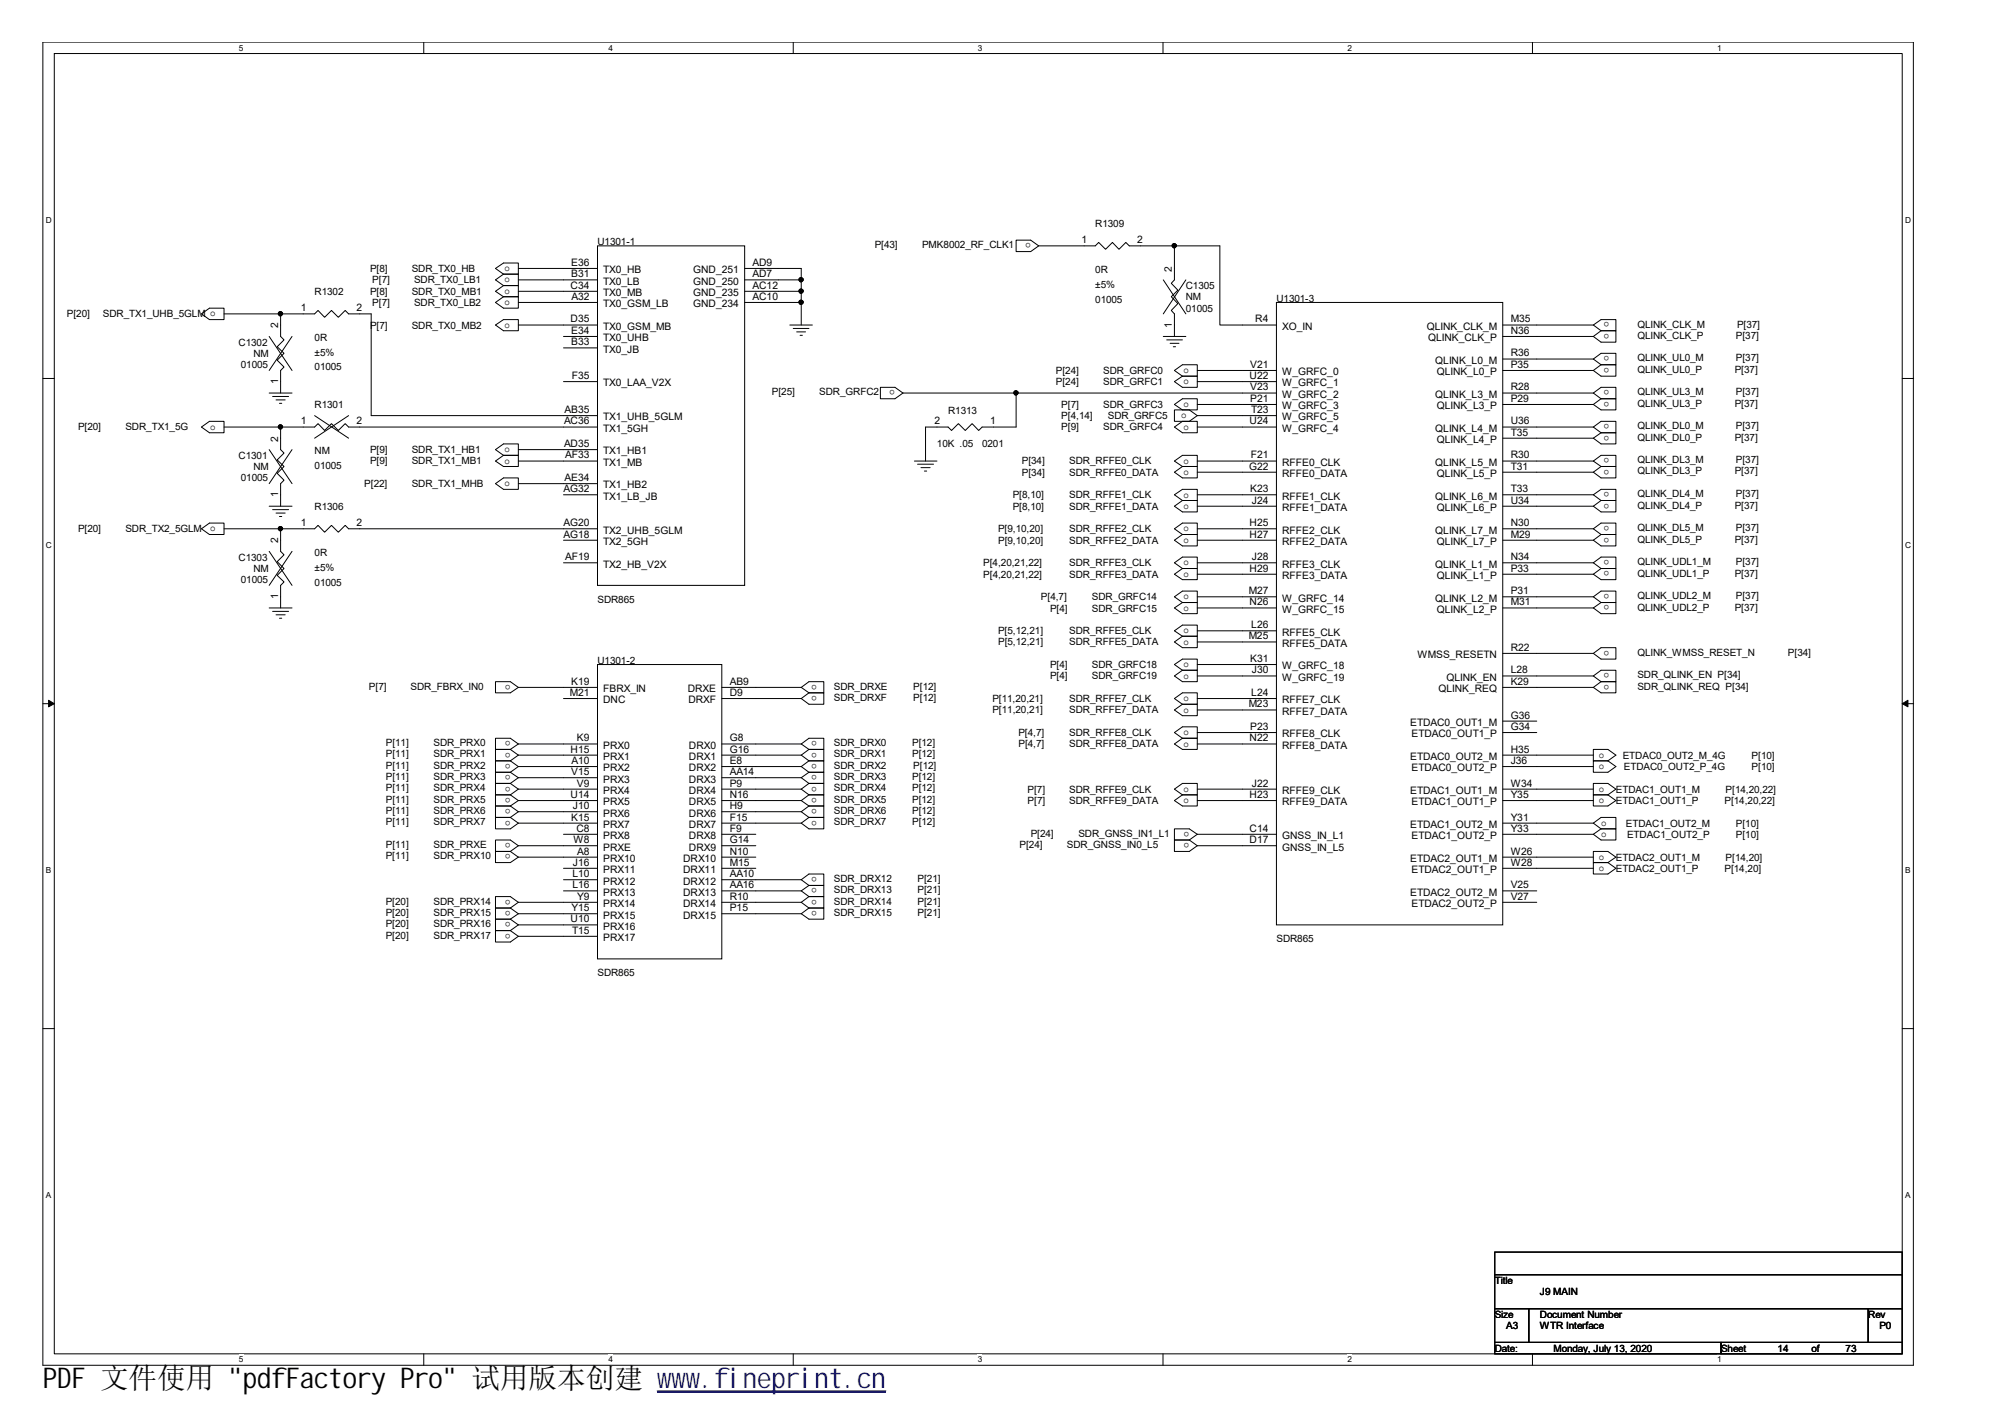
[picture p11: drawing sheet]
<svg xmlns="http://www.w3.org/2000/svg" width="297mm" height="210mm" viewBox="0 0 297 210" stroke-linecap="round" stroke-linejoin="round" font-family="sans-serif">
<path d="M6.3 6.2h277.2v196h-277.1zM8 7.9h273.8v192.6h-273.8z" fill="none" stroke="#000" stroke-width=".15"/>
<g fill="#fff">
<path d="M35.4 6.4h.6v1.4h-.6z"/>
<path d="M35.4 200.7h.6v1.4h-.6z"/>
</g>
<path d="M62.8 6.2v1.7M62.8 200.5v1.7" fill="none" stroke="#000" stroke-width=".15"/>
<g fill="#fff">
<path d="M90.1 6.4h.7v1.4h-.7z"/>
<path d="M90.1 200.7h.7v1.4h-.7z"/>
</g>
<path d="M117.5 6.2v1.7M117.5 200.5v1.7" fill="none" stroke="#000" stroke-width=".15"/>
<g fill="#fff">
<path d="M144.9 6.4h.6v1.4h-.6z"/>
<path d="M144.9 200.7h.6v1.4h-.6z"/>
</g>
<path d="M172.3 6.2v1.7M172.3 200.5v1.7" fill="none" stroke="#000" stroke-width=".15"/>
<g fill="#fff">
<path d="M199.6 6.4h.7v1.4h-.7z"/>
<path d="M199.6 200.7h.7v1.4h-.7z"/>
</g>
<path d="M227 6.2v1.7M227 200.5v1.7" fill="none" stroke="#000" stroke-width=".15"/>
<g fill="#fff">
<path d="M254.4 6.4h.6v1.4h-.6z"/>
<path d="M254.4 200.7h.6v1.4h-.6z"/>
<path d="M6.8 31.9h.8v1.4h-.8z"/>
<path d="M282.2 31.9h.9v1.4h-.9z"/>
<path d="M6.8 80.1h.8v1.4h-.8z"/>
<path d="M282.2 80.1h.9v1.4h-.9z"/>
</g>
<path d="M6.3 56.1h1.7M281.8 56.1h1.7" fill="none" stroke="#000" stroke-width=".15"/>
<g fill="#fff">
<path d="M6.8 128.2h.7v1.4h-.7z"/>
<path d="M282.2 128.2h.8v1.4h-.8z"/>
</g>
<path d="M6.3 104.2h1.7M281.8 104.2h1.7" fill="none" stroke="#000" stroke-width=".15"/>
<path d="M7.2 103.7l.8 .5-.8 .5zM281.8 104.2l.9-.5v1z" fill="#000" stroke="#000" stroke-width=".15"/>
<g fill="#fff">
<path d="M6.8 176.4h.7v1.4h-.7z"/>
<path d="M282.2 176.4h.8v1.4h-.8z"/>
</g>
<g fill="none" stroke="#000" stroke-width=".15">
<path d="M73.4 39.8l1.2-.8h2.2v1.6h-2.2zM76.8 39.8h11.7M88.5 36.4h21.8v50.3h-21.8zM110.3 39.8h8.4v8.3M150.5 35.6h2.2l1.2 .8-1.2 .9h-2.2zM153.9 36.4h8.4l.5-.5 1 1 1-1 1 1 1-1 .5 .5h13.4v11.7h8.4M174 36.4v5.1l-.5 .5 1 1-1 1 1 1-1 1 .5 .5v3.3M29.8 46.5l1.2-.9h2.2v1.7h-2.2zM33.2 46.5h8.4M39.9 58.2h3.4M39.9 49.8l3.4 5.1M40.4 58.7h2.4"/>
<path d="M40.9 59.2h1.3M41.4 59.7h.3M41.6 58.2v-3.3l.5-.5-1-1 1-1.1-1-.9 1-1.1-.5-.5v-3.3h5l.5-.5 1 1 1-1 1 1 1-1 .5 .5h3.4v15.1h33.5M43.3 49.8l-3.4 5.1M73.4 44.8l1.2-.8h2.2v1.6h-2.2zM73.4 48.1l1.2-.8h2.2v1.7h-2.2zM74.6 42.3l-1.2 .9 1.2 .8M74.6 40.6l-1.2 .9 1.2 .8M74.6 42.3h2.2v1.7h-2.2M74.6 40.6h2.2v1.7h-2.2M76.8 48.1h11.7M76.8 44.8h11.7"/>
<path d="M76.8 41.5h11.7M76.8 43.2h11.7M83.5 49.8h5M83.5 51.5h5M83.5 56.5h5M110.3 44.8h8.4M110.3 41.5h8.4M110.3 43.2h8.4M117 48.1h3.4M117.5 48.7h2.3M118 49.2h1.3M118.5 49.7h.4"/>
<path d="M130.4 57.4h2.2l1.2 .8-1.2 .9h-2.2zM133.8 58.2h55.3M150.5 58.2v5.1h-5l-.5 .5-1-1-1 1-1-1-1 1-.5-.5h-3.4v5M172.3 49.8h3.4M172.3 41.5l3.4 5M172.8 50.3h2.4M173.4 50.9h1.3M173.8 51.4h.4M174 54.9l1.2-.9h2.2v1.7h-2.2zM174 59.9l1.2-.8h2.2v1.6h-2.2zM174 56.5l1.2-.8h2.2v1.7h-2.2zM175.7 41.5l-3.4 5"/>
<path d="M177.4 56.5h11.7M177.4 59.9h11.7M177.4 54.9h11.7M189.1 44.8h33.5v92.2h-33.5zM222.6 49.8h13.5M222.6 48.1h13.5M222.6 58.2h13.5M222.6 59.9h13.5M222.6 54.9h13.5M222.6 53.2h13.5M236.1 48.1l1.1-.8h2.2v1.7h-2.2M236.1 53.2l1.1-.9h2.2v1.7h-2.2"/>
<path d="M236.1 58.2l1.1-.8h2.2v1.7h-2.2M236.1 48.1l1.1 .9M236.1 53.2l1.1 .8M236.1 58.2l1.1 .9M237.2 49h2.2v1.7h-2.2l-1.1-.9M237.2 54h2.2v1.7h-2.2l-1.1-.8M237.2 59.1h2.2v1.6h-2.2l-1.1-.8M237.2 49l-1.1 .8M237.2 54l-1.1 .9M237.2 59.1l-1.1 .8M29.8 63.3l1.2-.9h2.2v1.7h-2.2zM29.8 78.3l1.2-.8h2.2v1.7h-2.2z"/>
<path d="M33.2 78.3h13.4l.5-.5 1 1 1-1 1 1 1-1 .5 .5h36.9M33.2 63.3h13.4l.5-.5 1 1 1-1 1 1 1-1 .5 .5h36.9M39.9 75h3.4M39.9 66.6l3.4 5M40.4 75.5h2.4M40.9 76h1.3M41.4 76.5h.3M41.6 78.3v3.4l.5 .5-1 1 1 1-1 1 1 1-.5 .5v3.4M41.6 63.3v3.3l.5 .5-1 1 1 1-1 1 1 1-.5 .5v3.4M43.3 66.6l-3.4 5M46.6 61.6l5 3.3M51.6 61.6l-5 3.3"/>
<path d="M73.4 71.6l1.2-.8h2.2v1.7h-2.2zM73.4 66.6l1.2-.8h2.2v1.7h-2.2zM73.4 68.3l1.2-.8h2.2v1.6h-2.2zM76.8 71.6h11.7M76.8 68.3h11.7M76.8 66.6h11.7M83.5 73.3h5M135.5 68.3h3.3M135.9 68.8h2.4M136.4 69.3h1.4M136.9 69.8h.4M174 60.7h2.2l1.2 .9-1.2 .8h-2.2z"/>
<path d="M174 73.3l1.2-.8h2.2v1.6h-2.2zM174 75l1.2-.9h2.2v1.7h-2.2zM174 78.3l1.2-.8h2.2v1.7h-2.2zM174 63.3l1.2-.9h2.2v1.7h-2.2zM174 69.9l1.2-.8h2.2v1.7h-2.2zM174 68.3l1.2-.8h2.2v1.6h-2.2zM177.4 68.3h11.7M177.4 75h11.7M177.4 63.3h11.7M177.4 78.3h11.7M177.4 61.6h11.7M177.4 73.3h11.7"/>
<path d="M177.4 69.9h11.7M222.6 68.3h13.5M222.6 75h13.5M222.6 63.3h13.5M222.6 78.3h13.5M222.6 73.3h13.5M222.6 69.9h13.5M222.6 64.9h13.5M236.1 63.3l1.1-.9h2.2v1.7h-2.2M236.1 68.3l1.1-.8h2.2v1.6h-2.2M236.1 73.3l1.1-.8h2.2v1.6h-2.2M236.1 78.3l1.1-.8h2.2v1.7h-2.2"/>
<path d="M236.1 63.3l1.1 .8M236.1 68.3l1.1 .8M236.1 73.3l1.1 .8M236.1 78.3l1.1 .9M237.2 64.1h2.2v1.7h-2.2l-1.1-.9M237.2 69.1h2.2v1.7h-2.2l-1.1-.9M237.2 74.1h2.2v1.7h-2.2l-1.1-.8M237.2 79.2h2.2v1.7h-2.2l-1.1-.9M237.2 64.1l-1.1 .8M237.2 69.1l-1.1 .8M237.2 74.1l-1.1 .9M237.2 79.2l-1.1 .8"/>
<path d="M39.9 81.7l3.4 5M39.9 90.1h3.4M40.4 90.6h2.4M40.9 91.1h1.3M41.4 91.6h.3M43.3 81.7l-3.4 5M83.5 83.4h5M83.5 80h5M88.5 98.4h18.4v43.6h-18.4zM174 80l1.2-.8h2.2v1.7h-2.2zM174 83.4l1.2-.9h2.2v1.7h-2.2zM174 85.1l1.2-.9h2.2v1.7h-2.2z"/>
<path d="M174 98.4l1.2-.8h2.2v1.7h-2.2zM174 88.4l1.2-.8h2.2v1.7h-2.2zM174 90.1l1.2-.8h2.2v1.6h-2.2zM174 93.4l1.2-.8h2.2v1.6h-2.2zM174 95.1l1.2-.9h2.2v1.7h-2.2zM177.4 90.1h11.7M177.4 83.4h11.7M177.4 80h11.7M177.4 85.1h11.7M177.4 98.4h11.7M177.4 93.4h11.7M177.4 95.1h11.7"/>
<path d="M177.4 88.4h11.7M222.6 90.1h13.5M222.6 83.4h13.5M222.6 80h13.5M222.6 85.1h13.5M222.6 88.4h13.5M222.6 96.8h13.5M236.1 96.8l1.1-.9h2.2v1.7h-2.2zM236.1 83.4l1.1-.9h2.2v1.7h-2.2M236.1 88.4l1.1-.8h2.2v1.7h-2.2M236.1 83.4l1.1 .8M236.1 88.4l1.1 .9"/>
<path d="M237.2 84.2h2.2v1.7h-2.2l-1.1-.8M237.2 89.3h2.2v1.6h-2.2l-1.1-.8M237.2 84.2l-1.1 .9M237.2 89.3l-1.1 .8M73.4 101h2.2l1.2 .8-1.2 .8h-2.2zM75.6 111l1.2 .9M75.6 119.4l1.2 .8M75.6 114.4l1.2 .8M75.6 112.7l1.2 .9M75.6 116l1.2 .9M75.6 117.7l1.2 .9M75.6 119.4h-2.2v1.7h2.2"/>
<path d="M75.6 111h-2.2v1.7h2.2M75.6 114.4h-2.2v1.6h2.2M75.6 112.7h-2.2v1.7h2.2M75.6 116h-2.2v1.7h2.2M75.6 117.7h-2.2v1.7h2.2M76.8 110.2h11.7M76.8 110.2l-1.2-.8h-2.2v1.6h2.2M76.8 110.2l-1.2 .8M76.8 111.9l-1.2 .8M76.8 115.2l-1.2 .8M76.8 113.6l-1.2 .8M76.8 116.9l-1.2 .8"/>
<path d="M76.8 118.6l-1.2 .8M76.8 118.6h11.7M76.8 116.9h11.7M76.8 113.6h11.7M76.8 101.8h11.7M76.8 111.9h11.7M76.8 115.2h11.7M83.5 103.5h5M106.9 118.6h11.8M106.9 111.9h11.8M106.9 116.9h11.8M106.9 113.6h11.8"/>
<path d="M106.9 101.8h11.8M106.9 103.5h11.8M106.9 110.2h11.8M106.9 115.2h11.8M118.7 101.8l1.1-.8h2.2v1.6h-2.2M118.7 110.2l1.1-.8h2.2v1.6h-2.2M118.7 101.8l1.1 .8M118.7 110.2l1.1 .8M118.7 111.9l1.1 .8M118.7 115.2l1.1 .8M118.7 113.6l1.1 .8M118.7 116.9l1.1 .8"/>
<path d="M118.7 118.6l1.1 .8M119.8 102.6h2.2v1.7h-2.2l-1.1-.8M119.8 119.4h2.2v1.7h-2.2M119.8 111h2.2v1.7h-2.2M119.8 114.4h2.2v1.6h-2.2M119.8 112.7h2.2v1.7h-2.2M119.8 116h2.2v1.7h-2.2M119.8 117.7h2.2v1.7h-2.2M119.8 102.6l-1.1 .9M119.8 119.4l-1.1 .8M119.8 111l-1.1 .9M119.8 114.4l-1.1 .8"/>
<path d="M119.8 112.7l-1.1 .9M119.8 116l-1.1 .9M119.8 117.7l-1.1 .9M174 103.5l1.2-.9h2.2v1.7h-2.2zM174 105.2l1.2-.9h2.2v1.7h-2.2zM174 108.5l1.2-.8h2.2v1.7h-2.2zM174 110.2l1.2-.8h2.2v1.6h-2.2zM174 100.1l1.2-.8h2.2v1.7h-2.2zM174 116.9l1.2-.9h2.2v1.7h-2.2zM174 118.6l1.2-.9h2.2v1.7h-2.2zM177.4 108.5h11.7M177.4 118.6h11.7"/>
<path d="M177.4 116.9h11.7M177.4 100.1h11.7M177.4 103.5h11.7M177.4 105.2h11.7M177.4 110.2h11.7M222.6 108.5h5.1M222.6 106.8h5.1M222.6 118.6h13.5M222.6 111.9h13.5M222.6 116.9h13.5M222.6 100.1h13.5M222.6 113.6h13.5"/>
<path d="M222.6 101.8h13.5M236.1 111h2.1l1.2 .9-1.2 .8h-2.1zM236.1 112.7h2.1l1.2 .9-1.2 .8h-2.1zM236.1 116h2.1l1.2 .9-1.2 .8h-2.1zM236.1 117.7h2.1l1.2 .9-1.2 .8h-2.1zM236.1 100.1l1.1-.8h2.2v1.7h-2.2M236.1 100.1l1.1 .9M237.2 101h2.2v1.6h-2.2l-1.1-.8M237.2 101l-1.1 .8M75.6 126.1l1.2 .9M75.6 134.5l1.2 .9M75.6 136.2l1.2 .8"/>
<path d="M75.6 137.9l1.2 .8M75.6 121.1l1.2 .8M75.6 126.1h-2.2v1.7h2.2l1.2-.8M75.6 134.5h-2.2v1.7h2.2M75.6 136.2h-2.2v1.7h2.2M75.6 137.9h-2.2v1.6h2.2l1.2-.8M75.6 121.1h-2.2v1.7h2.2l1.2-.9M76.8 120.2h11.7M76.8 125.3l-1.2-.9h-2.2v1.7h2.2M76.8 133.7l-1.2-.9h-2.2v1.7h2.2M76.8 125.3l-1.2 .8M76.8 133.7l-1.2 .8"/>
<path d="M76.8 135.4l-1.2 .8M76.8 137l-1.2 .9M76.8 120.2l-1.2 .9M76.8 125.3h11.7M76.8 133.7h11.7M76.8 127h11.7M76.8 121.9h11.7M76.8 135.4h11.7M76.8 137h11.7M76.8 138.7h11.7M83.5 123.6h5M83.5 132h5"/>
<path d="M83.5 128.6h5M83.5 130.3h5M106.9 123.6h5.1M106.9 125.3h5.1M106.9 132h11.8M106.9 133.7h11.8M106.9 127h5.1M106.9 128.6h5.1M106.9 121.9h11.8M106.9 120.2h11.8M106.9 130.3h11.8M106.9 135.4h11.8"/>
<path d="M118.7 130.3l1.1-.8h2.2v1.7h-2.2M118.7 130.3l1.1 .9M118.7 132l1.1 .8M118.7 133.7l1.1 .8M118.7 120.2l1.1 .9M119.8 131.2h2.2v1.6h-2.2M119.8 132.8h2.2v1.7h-2.2M119.8 134.5h2.2v1.7h-2.2l-1.1-.8M119.8 121.1h2.2v1.7h-2.2l-1.1-.9M119.8 131.2l-1.1 .8M119.8 132.8l-1.1 .9M119.8 134.5l-1.1 .9"/>
<path d="M119.8 121.1l-1.1 .8M176.2 124.4l1.2 .9M176.2 124.4h-2.2v1.7h2.2l1.2-.8M177.4 123.6l-1.2-.8h-2.2v1.6h2.2M177.4 123.6l-1.2 .8M177.4 123.6h11.7M177.4 125.3h11.7M222.6 123.6h13.5M222.6 132h5.1M222.6 133.7h5.1M222.6 127h13.5M222.6 128.6h13.5"/>
<path d="M222.6 121.9h13.5M236.1 126.1h2.1l1.2 .9-1.2 .8h-2.1zM236.1 127.8h2.1l1.2 .8-1.2 .9h-2.1zM236.1 121.9l1.1-.8h2.2v1.7h-2.2M236.1 121.9l1.1 .9M237.2 122.8h2.2v1.6h-2.2l-1.1-.8M237.2 122.8l-1.1 .8M6.3 152.4h1.7M281.8 152.4h1.7M221.4 185.5h60.4v3.3h-60.4zM221.4 188.8h60.4v5.1h-60.4zM221.4 193.9h5.1v5h-5.1z"/>
<path d="M221.4 198.9h33.6v1.6h-33.6zM226.5 193.9h50.3v5h-50.3zM255 198.9h26.8v1.6h-26.8zM276.8 193.9h5v5h-5z"/>
</g>
<g fill="#000" stroke="#000" stroke-width=".15">
<circle cx="174" cy="36.4" r=".32"/>
<circle cx="41.5" cy="46.5" r=".32"/>
<circle cx="118.7" cy="43.1" r=".32"/>
<circle cx="118.7" cy="41.4" r=".32"/>
<circle cx="118.7" cy="44.8" r=".32"/>
<circle cx="150.5" cy="58.2" r=".32"/>
<circle cx="41.5" cy="78.3" r=".32"/>
<circle cx="41.5" cy="63.2" r=".32"/>
</g>
<path d="M97.4 206h33.8" fill="none" stroke="#00f" stroke-width=".18"/>
<path d="M97.4 206.2h33.8" fill="none" stroke="#00f" stroke-width=".21"/>
<text font-size="4.2" x="6.3" y="205.7">PDF 文件使用 &quot;pdfFactory Pro&quot; 试用版本创建 www.fineprint.cn</text>
<g font-size="1.5">
<text x="162.3" y="33.6">R1309</text>
<text x="54.8" y="40.3">P[8]</text>
<text x="55.2" y="42">P[7]</text>
<text x="61" y="40.3">SDR_TX0_HB</text>
<text x="61.3" y="42">SDR_TX0_LB1</text>
<text x="74.8" y="40.2">o</text>
<text x="74.8" y="41.8">o</text>
<text x="84.6" y="41.1">B31</text>
<text x="84.6" y="39.4">E36</text>
<text x="88.5" y="36.3">U1301-1</text>
<text x="89.4" y="40.5">TX0_HB</text>
<text x="102.7" y="40.5">GND_251</text>
<text x="111.5" y="41.1">AD7</text>
<text x="111.5" y="39.4">AD9</text>
<text x="129.6" y="36.8">P[43]</text>
<text x="136.6" y="36.8">PMK8002_RF_CLK1</text>
<text x="152.7" y="36" transform="rotate(-180 152.7 36)">o</text>
<text x="160.2" y="36">1</text>
<text x="162.3" y="40.5">0R</text>
<text x="168.5" y="36">2</text>
<text x="173.6" y="40.3" transform="rotate(-90 173.6 40.3)">2</text>
<text x="9.9" y="47">P[20]</text>
<text x="15.2" y="47">SDR_TX1_UHB_5GLM o</text>
<text x="44.6" y="46.1">1</text>
<text x="46.6" y="43.7">R1302</text>
<text x="52.8" y="46.1">2</text>
<text x="54.8" y="43.7">P[8]</text>
<text x="55.2" y="45.3">P[7]</text>
<text x="61" y="43.7">SDR_TX0_MB1</text>
<text x="61.3" y="45.3">SDR_TX0_LB2</text>
<text x="74.8" y="43.5">o</text>
<text x="74.8" y="45.2">o</text>
<text x="84.5" y="42.8">C34</text>
<text x="84.5" y="47.8">D35</text>
<text x="84.7" y="44.4">A32</text>
<text x="89.4" y="45.5">TX0_GSM_LB</text>
<text x="89.4" y="42.2">TX0_LB</text>
<text x="89.4" y="43.9">TX0_MB</text>
<text x="102.7" y="45.5">GND_234</text>
<text x="102.7" y="43.9">GND_235</text>
<text x="102.7" y="42.2">GND_250</text>
<text x="111.5" y="44.4">AC10</text>
<text x="111.5" y="42.8">AC12</text>
<text x="162.3" y="42.6">±5%</text>
<text x="162.3" y="44.8">01005</text>
<text x="175.7" y="42.8">C1305</text>
<text x="175.7" y="44.5">NM</text>
<text x="175.7" y="46.2">01005</text>
<text x="186" y="47.8">R4</text>
<text x="189.1" y="44.7">U1301-3</text>
<text x="223.8" y="47.8">M35</text>
<text x="238.4" y="47.8" transform="rotate(-180 238.4 47.8)">o</text>
<text x="35.3" y="51.2">C1302</text>
<text x="37.5" y="52.9">NM</text>
<text x="41.2" y="48.7" transform="rotate(-90 41.2 48.7)">2</text>
<text x="46.6" y="50.5">0R</text>
<text x="46.6" y="52.7">±5%</text>
<text x="54.8" y="48.7">P[7]</text>
<text x="61" y="48.7">SDR_TX0_MB2</text>
<text x="74.8" y="48.6">o</text>
<text x="84.6" y="51.2">B33</text>
<text x="84.6" y="49.5">E34</text>
<text x="89.4" y="52.3">TX0_JB</text>
<text x="89.4" y="48.9">TX0_GSM_MB</text>
<text x="89.4" y="50.6">TX0_UHB</text>
<text x="173.6" y="48.5" transform="rotate(-90 173.6 48.5)">1</text>
<text x="189.9" y="48.9">XO_IN</text>
<text x="211.4" y="48.9">QLINK_CLK_M</text>
<text x="211.6" y="50.6">QLINK_CLK_P</text>
<text x="212.6" y="53.9">QLINK_L0_M</text>
<text x="223.8" y="49.5">N36</text>
<text x="223.8" y="52.8">R36</text>
<text x="238.4" y="49.5" transform="rotate(-180 238.4 49.5)">o</text>
<text x="238.4" y="52.8" transform="rotate(-180 238.4 52.8)">o</text>
<text x="242.6" y="48.5">QLINK_CLK_M</text>
<text x="242.6" y="50.2">QLINK_CLK_P</text>
<text x="242.6" y="53.5">QLINK_UL0_M</text>
<text x="257.2" y="50.2">P[37]</text>
<text x="257.2" y="53.5">P[37]</text>
<text x="257.3" y="48.5">P[37]</text>
<text x="35.7" y="54.5">01005</text>
<text x="41.2" y="56.9" transform="rotate(-90 41.2 56.9)">1</text>
<text x="46.6" y="54.9">01005</text>
<text x="84.7" y="56.1">F35</text>
<text x="89.4" y="57.2">TX0_LAA_V2X</text>
<text x="114.3" y="58.6">P[25]</text>
<text x="121.4" y="58.6">SDR_GRFC2</text>
<text x="132.6" y="57.8" transform="rotate(-180 132.6 57.8)">o</text>
<text x="156.4" y="55.4">P[24]</text>
<text x="156.4" y="57.1">P[24]</text>
<text x="163.4" y="55.4">SDR_GRFC0</text>
<text x="163.4" y="57.1">SDR_GRFC1</text>
<text x="175.3" y="55.3">o</text>
<text x="175.3" y="57">o</text>
<text x="185.1" y="56.1">U22</text>
<text x="185.2" y="59.5">P21</text>
<text x="185.2" y="54.5">V21</text>
<text x="185.2" y="57.8">V23</text>
<text x="189.9" y="57.2">W_GRFC_1</text>
<text x="189.9" y="55.6">W_GRFC_0</text>
<text x="189.9" y="58.9">W_GRFC_2</text>
<text x="212.6" y="58.9">QLINK_L3_M</text>
<text x="212.9" y="55.6">QLINK_L0_P</text>
<text x="223.8" y="59.5">P29</text>
<text x="223.8" y="54.5">P35</text>
<text x="223.8" y="57.8">R28</text>
<text x="238.4" y="54.5" transform="rotate(-180 238.4 54.5)">o</text>
<text x="238.4" y="57.8" transform="rotate(-180 238.4 57.8)">o</text>
<text x="238.4" y="59.5" transform="rotate(-180 238.4 59.5)">o</text>
<text x="242.6" y="55.2">QLINK_UL0_P</text>
<text x="242.6" y="58.6">QLINK_UL3_M</text>
<text x="257" y="55.2">P[37]</text>
<text x="257.2" y="58.6">P[37]</text>
<text x="11.6" y="63.8">P[20]</text>
<text x="18.6" y="63.8">SDR_TX1_5G</text>
<text x="31.2" y="63.6">o</text>
<text x="41.2" y="65.4" transform="rotate(-90 41.2 65.4)">2</text>
<text x="44.6" y="62.9">1</text>
<text x="46.6" y="60.4">R1301</text>
<text x="52.8" y="62.9">2</text>
<text x="83.6" y="62.9">AC36</text>
<text x="83.7" y="61.2">AB35</text>
<text x="89.4" y="62.3">TX1_UHB_5GLM</text>
<text x="89.4" y="64">TX1_5GH</text>
<text x="138.4" y="62.9">2</text>
<text x="140.5" y="61.3">R1313</text>
<text x="146.7" y="62.9">1</text>
<text x="157.2" y="63.8">P[9]</text>
<text x="157.2" y="60.4">P[7]</text>
<text x="157.2" y="62.1">P[4,14]</text>
<text x="163.4" y="63.8">SDR_GRFC4</text>
<text x="163.4" y="60.4">SDR_GRFC3</text>
<text x="164.1" y="62.1">SDR_GRFC5</text>
<text x="175" y="61.9">o</text>
<text x="175.3" y="63.6">o</text>
<text x="175.3" y="60.3">o</text>
<text x="185.1" y="62.9">U24</text>
<text x="185.3" y="61.2">T23</text>
<text x="189.9" y="60.6">W_GRFC_3</text>
<text x="189.9" y="62.3">W_GRFC_5</text>
<text x="189.9" y="64">W_GRFC_4</text>
<text x="212.6" y="64">QLINK_L4_M</text>
<text x="212.9" y="60.6">QLINK_L3_P</text>
<text x="212.9" y="65.6">QLINK_L4_P</text>
<text x="223.8" y="64.5">T35</text>
<text x="223.8" y="62.9">U36</text>
<text x="238.4" y="62.9" transform="rotate(-180 238.4 62.9)">o</text>
<text x="238.4" y="64.5" transform="rotate(-180 238.4 64.5)">o</text>
<text x="242.6" y="60.3">QLINK_UL3_P</text>
<text x="242.6" y="63.6">QLINK_DL0_M</text>
<text x="242.6" y="65.3">QLINK_DL0_P</text>
<text x="257" y="60.3">P[37]</text>
<text x="257" y="65.3">P[37]</text>
<text x="257.2" y="63.6">P[37]</text>
<text x="35.3" y="68">C1301</text>
<text x="35.7" y="71.3">01005</text>
<text x="37.5" y="69.7">NM</text>
<text x="46.6" y="67.3">NM</text>
<text x="46.6" y="69.5">01005</text>
<text x="54.8" y="67.1">P[9]</text>
<text x="54.8" y="68.8">P[9]</text>
<text x="61" y="67.1">SDR_TX1_HB1</text>
<text x="61" y="68.8">SDR_TX1_MB1</text>
<text x="74.8" y="67">o</text>
<text x="74.8" y="68.7">o</text>
<text x="83.6" y="66.2">AD35</text>
<text x="83.7" y="71.3">AE34</text>
<text x="83.7" y="67.9">AF33</text>
<text x="89.4" y="67.3">TX1_HB1</text>
<text x="89.4" y="69">TX1_MB</text>
<text x="138.8" y="66.3">10K .05</text>
<text x="145.5" y="66.3">0201</text>
<text x="151.4" y="70.5">P[34]</text>
<text x="151.4" y="68.8">P[34]</text>
<text x="158.4" y="70.5">SDR_RFFE0_DATA</text>
<text x="158.4" y="68.8">SDR_RFFE0_CLK</text>
<text x="175.3" y="70.3">o</text>
<text x="175.3" y="68.7">o</text>
<text x="185" y="69.6">G22</text>
<text x="185.3" y="67.9">F21</text>
<text x="189.9" y="69">RFFE0_CLK</text>
<text x="189.9" y="70.7">RFFE0_DATA</text>
<text x="212.6" y="69">QLINK_L5_M</text>
<text x="212.9" y="70.7">QLINK_L5_P</text>
<text x="223.8" y="69.6">T31</text>
<text x="223.8" y="67.9">R30</text>
<text x="238.4" y="67.9" transform="rotate(-180 238.4 67.9)">o</text>
<text x="238.4" y="69.6" transform="rotate(-180 238.4 69.6)">o</text>
<text x="242.6" y="68.6">QLINK_DL3_M</text>
<text x="242.6" y="70.3">QLINK_DL3_P</text>
<text x="257" y="70.3">P[37]</text>
<text x="257.2" y="68.6">P[37]</text>
<text x="41.2" y="73.7" transform="rotate(-90 41.2 73.7)">1</text>
<text x="44.6" y="77.9">1</text>
<text x="46.6" y="75.5">R1306</text>
<text x="52.8" y="77.9">2</text>
<text x="54" y="72.2">P[22]</text>
<text x="61" y="72.2">SDR_TX1_MHB</text>
<text x="74.8" y="72">o</text>
<text x="83.5" y="77.9">AG20</text>
<text x="83.5" y="72.9">AG32</text>
<text x="89.4" y="72.4">TX1_HB2</text>
<text x="89.4" y="74">TX1_LB_JB</text>
<text x="150" y="73.8">P[8,10]</text>
<text x="150" y="75.5">P[8,10]</text>
<text x="158.4" y="73.8">SDR_RFFE1_CLK</text>
<text x="158.4" y="75.5">SDR_RFFE1_DATA</text>
<text x="175.3" y="73.7">o</text>
<text x="175.3" y="75.4">o</text>
<text x="185.1" y="77.9">H25</text>
<text x="185.2" y="72.9">K23</text>
<text x="185.5" y="74.6">J24</text>
<text x="189.9" y="75.7">RFFE1_DATA</text>
<text x="189.9" y="74">RFFE1_CLK</text>
<text x="212.6" y="74">QLINK_L6_M</text>
<text x="212.9" y="75.7">QLINK_L6_P</text>
<text x="223.8" y="74.6">U34</text>
<text x="223.8" y="77.9">N30</text>
<text x="223.8" y="72.9">T33</text>
<text x="238.4" y="72.9" transform="rotate(-180 238.4 72.9)">o</text>
<text x="238.4" y="74.6" transform="rotate(-180 238.4 74.6)">o</text>
<text x="238.4" y="77.9" transform="rotate(-180 238.4 77.9)">o</text>
<text x="242.6" y="73.7">QLINK_DL4_M</text>
<text x="242.6" y="75.3">QLINK_DL4_P</text>
<text x="257" y="75.3">P[37]</text>
<text x="257.2" y="73.7">P[37]</text>
<text x="11.6" y="78.8">P[20]</text>
<text x="18.6" y="78.8">SDR_TX2_5GLM</text>
<text x="31.2" y="78.7">o</text>
<text x="35.3" y="83">C1303</text>
<text x="41.2" y="80.5" transform="rotate(-90 41.2 80.5)">2</text>
<text x="46.6" y="82.4">0R</text>
<text x="83.5" y="79.6">AG18</text>
<text x="83.7" y="83">AF19</text>
<text x="89.4" y="80.7">TX2_5GH</text>
<text x="89.4" y="79.1">TX2_UHB_5GLM</text>
<text x="145.7" y="83.9">P[4,20,21,22]</text>
<text x="147.9" y="78.8">P[9,10,20]</text>
<text x="147.9" y="80.5">P[9,10,20]</text>
<text x="158.4" y="78.8">SDR_RFFE2_CLK</text>
<text x="158.4" y="80.5">SDR_RFFE2_DATA</text>
<text x="158.4" y="83.9">SDR_RFFE3_CLK</text>
<text x="175.3" y="78.7">o</text>
<text x="175.3" y="80.4">o</text>
<text x="175.3" y="83.7">o</text>
<text x="185.1" y="79.6">H27</text>
<text x="185.5" y="83">J28</text>
<text x="189.9" y="79.1">RFFE2_CLK</text>
<text x="189.9" y="80.7">RFFE2_DATA</text>
<text x="212.6" y="79.1">QLINK_L7_M</text>
<text x="212.9" y="80.7">QLINK_L7_P</text>
<text x="223.8" y="79.6">M29</text>
<text x="223.8" y="83">N34</text>
<text x="238.4" y="83" transform="rotate(-180 238.4 83)">o</text>
<text x="238.4" y="79.6" transform="rotate(-180 238.4 79.6)">o</text>
<text x="242.6" y="83.7">QLINK_UDL1_M</text>
<text x="242.6" y="78.7">QLINK_DL5_M</text>
<text x="242.6" y="80.4">QLINK_DL5_P</text>
<text x="257" y="80.4">P[37]</text>
<text x="257.2" y="83.7">P[37]</text>
<text x="257.2" y="78.7">P[37]</text>
<text x="35.7" y="86.4">01005</text>
<text x="37.5" y="84.7">NM</text>
<text x="41.2" y="88.7" transform="rotate(-90 41.2 88.7)">1</text>
<text x="46.6" y="84.6">±5%</text>
<text x="46.6" y="86.8">01005</text>
<text x="88.5" y="89.3">SDR865</text>
<text x="89.4" y="84.1">TX2_HB_V2X</text>
<text x="145.7" y="85.6">P[4,20,21,22]</text>
<text x="154.2" y="88.9">P[4,7]</text>
<text x="158.4" y="85.6">SDR_RFFE3_DATA</text>
<text x="161.8" y="88.9">SDR_GRFC14</text>
<text x="175.3" y="85.4">o</text>
<text x="175.3" y="88.8">o</text>
<text x="185" y="88">M27</text>
<text x="185.1" y="84.7">H29</text>
<text x="185.1" y="89.7">N26</text>
<text x="189.9" y="85.8">RFFE3_DATA</text>
<text x="189.9" y="84.1">RFFE3_CLK</text>
<text x="189.9" y="89.1">W_GRFC_14</text>
<text x="212.6" y="84.1">QLINK_L1_M</text>
<text x="212.6" y="89.1">QLINK_L2_M</text>
<text x="212.9" y="85.8">QLINK_L1_P</text>
<text x="223.8" y="89.7">M31</text>
<text x="223.8" y="84.7">P33</text>
<text x="223.8" y="88">P31</text>
<text x="238.4" y="84.6" transform="rotate(-180 238.4 84.6)">o</text>
<text x="238.4" y="88" transform="rotate(-180 238.4 88)">o</text>
<text x="238.4" y="89.7" transform="rotate(-180 238.4 89.7)">o</text>
<text x="242.6" y="85.4">QLINK_UDL1_P</text>
<text x="242.6" y="88.7">QLINK_UDL2_M</text>
<text x="257" y="85.4">P[37]</text>
<text x="257.2" y="88.7">P[37]</text>
<text x="147.9" y="94">P[5,12,21]</text>
<text x="147.9" y="95.6">P[5,12,21]</text>
<text x="155.6" y="90.6">P[4]</text>
<text x="158.4" y="94">SDR_RFFE5_CLK</text>
<text x="158.4" y="95.6">SDR_RFFE5_DATA</text>
<text x="161.8" y="90.6">SDR_GRFC15</text>
<text x="175.3" y="90.5">o</text>
<text x="175.3" y="93.8">o</text>
<text x="175.3" y="95.5">o</text>
<text x="185" y="94.7">M25</text>
<text x="185.4" y="93.1">L26</text>
<text x="189.9" y="94.2">RFFE5_CLK</text>
<text x="189.9" y="95.8">RFFE5_DATA</text>
<text x="189.9" y="90.8">W_GRFC_15</text>
<text x="212.9" y="90.8">QLINK_L2_P</text>
<text x="242.6" y="90.4">QLINK_UDL2_P</text>
<text x="257" y="90.4">P[37]</text>
<text x="75.6" y="101.4" transform="rotate(-180 75.6 101.4)">o</text>
<text x="84.6" y="101.4">K19</text>
<text x="88.5" y="98.3">U1301-2</text>
<text x="108.1" y="101.4">AB9</text>
<text x="121" y="101.4" transform="rotate(-180 121 101.4)">o</text>
<text x="155.6" y="99">P[4]</text>
<text x="155.6" y="100.6">P[4]</text>
<text x="161.8" y="99">SDR_GRFC18</text>
<text x="161.8" y="100.6">SDR_GRFC19</text>
<text x="175.3" y="98.9">o</text>
<text x="175.3" y="100.5">o</text>
<text x="185.2" y="98.1">K31</text>
<text x="185.5" y="99.8">J30</text>
<text x="189.9" y="100.9">W_GRFC_19</text>
<text x="189.9" y="99.2">W_GRFC_18</text>
<text x="210" y="97.5">WMSS_RESETN</text>
<text x="214.3" y="100.9">QLINK_EN</text>
<text x="223.8" y="96.4">R22</text>
<text x="223.8" y="101.4">K29</text>
<text x="223.8" y="99.8">L28</text>
<text x="238.4" y="96.4" transform="rotate(-180 238.4 96.4)">o</text>
<text x="238.4" y="99.8" transform="rotate(-180 238.4 99.8)">o</text>
<text x="238.4" y="101.4" transform="rotate(-180 238.4 101.4)">o</text>
<text x="242.6" y="97.1">QLINK_WMSS_RESET_N</text>
<text x="242.6" y="100.5">SDR_QLINK_EN P[34]</text>
<text x="264.9" y="97.1">P[34]</text>
<text x="54.7" y="102.2">P[7]</text>
<text x="60.8" y="102.2">SDR_FBRX_IN0</text>
<text x="84.4" y="103.1">M21</text>
<text x="89.4" y="102.5">FBRX_IN</text>
<text x="89.4" y="104.2">DNC</text>
<text x="101.9" y="102.5">DRXE</text>
<text x="102" y="104.2">DRXF</text>
<text x="108.1" y="103.1">D9</text>
<text x="121" y="103.1" transform="rotate(-180 121 103.1)">o</text>
<text x="123.5" y="102.2">SDR_DRXE</text>
<text x="123.5" y="103.8">SDR_DRXF</text>
<text x="135.3" y="102.2">P[12]</text>
<text x="135.3" y="103.8">P[12]</text>
<text x="147" y="104">P[11,20,21]</text>
<text x="147" y="105.7">P[11,20,21]</text>
<text x="158.4" y="104">SDR_RFFE7_CLK</text>
<text x="158.4" y="105.7">SDR_RFFE7_DATA</text>
<text x="175.3" y="103.9">o</text>
<text x="175.3" y="105.6">o</text>
<text x="185" y="104.8">M23</text>
<text x="185.4" y="103.1">L24</text>
<text x="189.9" y="104.2">RFFE7_CLK</text>
<text x="189.9" y="105.9">RFFE7_DATA</text>
<text x="208.9" y="107.5">ETDAC0_OUT1_M</text>
<text x="213.1" y="102.5">QLINK_REQ</text>
<text x="223.8" y="106.4">G36</text>
<text x="242.6" y="102.2">SDR_QLINK_REQ P[34]</text>
<text x="57.1" y="110.5">P[11]</text>
<text x="57.1" y="112.2">P[11]</text>
<text x="57.1" y="113.9">P[11]</text>
<text x="64.2" y="110.5">SDR_PRX0</text>
<text x="64.2" y="112.2">SDR_PRX1</text>
<text x="64.2" y="113.9">SDR_PRX2</text>
<text x="75.6" y="109.8" transform="rotate(-180 75.6 109.8)">o</text>
<text x="75.6" y="111.5" transform="rotate(-180 75.6 111.5)">o</text>
<text x="75.6" y="113.2" transform="rotate(-180 75.6 113.2)">o</text>
<text x="84.5" y="111.5">H15</text>
<text x="84.7" y="113.2">A10</text>
<text x="85.5" y="109.8">K9</text>
<text x="89.4" y="112.6">PRX1</text>
<text x="89.4" y="110.9">PRX0</text>
<text x="102.1" y="110.9">DRX0</text>
<text x="102.1" y="112.6">DRX1</text>
<text x="108.1" y="113.2">E8</text>
<text x="108.1" y="109.8">G8</text>
<text x="108.1" y="111.5">G16</text>
<text x="121" y="109.8" transform="rotate(-180 121 109.8)">o</text>
<text x="121" y="111.5" transform="rotate(-180 121 111.5)">o</text>
<text x="121" y="113.2" transform="rotate(-180 121 113.2)">o</text>
<text x="123.5" y="110.5">SDR_DRX0</text>
<text x="123.5" y="112.2">SDR_DRX1</text>
<text x="123.5" y="113.9">SDR_DRX2</text>
<text x="135.1" y="110.5">P[12]</text>
<text x="135.1" y="112.2">P[12]</text>
<text x="135.3" y="113.9">P[12]</text>
<text x="150.9" y="109">P[4,7]</text>
<text x="150.9" y="110.7">P[4,7]</text>
<text x="158.4" y="109">SDR_RFFE8_CLK</text>
<text x="158.4" y="110.7">SDR_RFFE8_DATA</text>
<text x="175.3" y="108.9">o</text>
<text x="175.3" y="110.6">o</text>
<text x="185.1" y="109.8">N22</text>
<text x="185.2" y="108.1">P23</text>
<text x="189.9" y="110.9">RFFE8_DATA</text>
<text x="189.9" y="109.2">RFFE8_CLK</text>
<text x="208.9" y="112.6">ETDAC0_OUT2_M</text>
<text x="209.1" y="109.2">ETDAC0_OUT1_P</text>
<text x="223.8" y="108.1">G34</text>
<text x="223.8" y="113.2">J36</text>
<text x="223.8" y="111.5">H35</text>
<text x="236.9" y="112.2">o</text>
<text x="236.9" y="113.9">o</text>
<text x="240.4" y="112.4">ETDAC0_OUT2_M_4G</text>
<text x="259.5" y="112.4">P[10]</text>
<text x="57.1" y="115.6">P[11]</text>
<text x="57.1" y="117.2">P[11]</text>
<text x="57.1" y="118.9">P[11]</text>
<text x="64.2" y="115.6">SDR_PRX3</text>
<text x="64.2" y="117.2">SDR_PRX4</text>
<text x="64.2" y="118.9">SDR_PRX5</text>
<text x="75.6" y="119.9" transform="rotate(-180 75.6 119.9)">o</text>
<text x="75.6" y="114.8" transform="rotate(-180 75.6 114.8)">o</text>
<text x="75.6" y="116.5" transform="rotate(-180 75.6 116.5)">o</text>
<text x="75.6" y="118.2" transform="rotate(-180 75.6 118.2)">o</text>
<text x="84.5" y="118.2">U14</text>
<text x="84.6" y="114.8">V15</text>
<text x="84.9" y="119.9">J10</text>
<text x="85.5" y="116.5">V9</text>
<text x="89.4" y="114.3">PRX2</text>
<text x="89.4" y="119.3">PRX5</text>
<text x="89.4" y="117.6">PRX4</text>
<text x="89.4" y="115.9">PRX3</text>
<text x="102.1" y="114.3">DRX2</text>
<text x="102.1" y="119.3">DRX5</text>
<text x="102.1" y="117.6">DRX4</text>
<text x="102.1" y="115.9">DRX3</text>
<text x="108.1" y="119.9">H9</text>
<text x="108.1" y="118.2">N16</text>
<text x="108.1" y="116.5">P9</text>
<text x="108.1" y="114.8">AA14</text>
<text x="121" y="119.9" transform="rotate(-180 121 119.9)">o</text>
<text x="121" y="114.8" transform="rotate(-180 121 114.8)">o</text>
<text x="121" y="116.5" transform="rotate(-180 121 116.5)">o</text>
<text x="121" y="118.2" transform="rotate(-180 121 118.2)">o</text>
<text x="123.5" y="115.6">SDR_DRX3</text>
<text x="123.5" y="117.2">SDR_DRX4</text>
<text x="123.5" y="118.9">SDR_DRX5</text>
<text x="135.1" y="115.6">P[12]</text>
<text x="135.1" y="117.2">P[12]</text>
<text x="135.1" y="118.9">P[12]</text>
<text x="152.2" y="117.4">P[7]</text>
<text x="152.2" y="119.1">P[7]</text>
<text x="158.4" y="117.4">SDR_RFFE9_CLK</text>
<text x="158.4" y="119.1">SDR_RFFE9_DATA</text>
<text x="175.3" y="117.3">o</text>
<text x="175.3" y="119">o</text>
<text x="185.1" y="118.2">H23</text>
<text x="185.5" y="116.5">J22</text>
<text x="189.9" y="119.3">RFFE9_DATA</text>
<text x="189.9" y="117.6">RFFE9_CLK</text>
<text x="208.9" y="117.6">ETDAC1_OUT1_M</text>
<text x="209.1" y="114.3">ETDAC0_OUT2_P</text>
<text x="209.1" y="119.3">ETDAC1_OUT1_P</text>
<text x="223.8" y="118.2">Y35</text>
<text x="223.8" y="116.5">W34</text>
<text x="236.9" y="117.3">o</text>
<text x="236.9" y="119">o</text>
<text x="239.4" y="117.4">ETDAC1_OUT1_M</text>
<text x="239.4" y="119.1">ETDAC1_OUT1_P</text>
<text x="240.6" y="114.1">ETDAC0_OUT2_P_4G</text>
<text x="255.5" y="119.1">P[14,20,22]</text>
<text x="255.7" y="117.4">P[14,20,22]</text>
<text x="259.5" y="114.1">P[10]</text>
<text x="57.1" y="125.6">P[11]</text>
<text x="57.1" y="120.6">P[11]</text>
<text x="57.1" y="122.3">P[11]</text>
<text x="64.2" y="125.6">SDR_PRXE</text>
<text x="64.2" y="120.6">SDR_PRX6</text>
<text x="64.2" y="122.3">SDR_PRX7</text>
<text x="75.6" y="124.9" transform="rotate(-180 75.6 124.9)">o</text>
<text x="75.6" y="121.6" transform="rotate(-180 75.6 121.6)">o</text>
<text x="84.6" y="121.6">K15</text>
<text x="85" y="124.9">W8</text>
<text x="85.4" y="123.2">C8</text>
<text x="89.4" y="124.3">PRX8</text>
<text x="89.4" y="121">PRX6</text>
<text x="89.4" y="122.7">PRX7</text>
<text x="89.4" y="126">PRXE</text>
<text x="102.1" y="124.3">DRX8</text>
<text x="102.1" y="122.7">DRX7</text>
<text x="102.1" y="126">DRX9</text>
<text x="102.1" y="121">DRX6</text>
<text x="108.1" y="123.2">F9</text>
<text x="108.1" y="121.6">F15</text>
<text x="108.1" y="124.9">G14</text>
<text x="121" y="121.6" transform="rotate(-180 121 121.6)">o</text>
<text x="123.5" y="120.6">SDR_DRX6</text>
<text x="123.5" y="122.3">SDR_DRX7</text>
<text x="135.1" y="120.6">P[12]</text>
<text x="135.1" y="122.3">P[12]</text>
<text x="151" y="125.6">P[24]</text>
<text x="152.7" y="124">P[24]</text>
<text x="158.1" y="125.6">SDR_GNSS_IN0_L5</text>
<text x="159.8" y="124">SDR_GNSS_IN1_L1</text>
<text x="176.2" y="123.2" transform="rotate(-180 176.2 123.2)">o</text>
<text x="176.2" y="124.9" transform="rotate(-180 176.2 124.9)">o</text>
<text x="185.1" y="123.2">C14</text>
<text x="185.1" y="124.9">D17</text>
<text x="189.9" y="124.3">GNSS_IN_L1</text>
<text x="189.9" y="126">GNSS_IN_L5</text>
<text x="208.9" y="122.7">ETDAC1_OUT2_M</text>
<text x="209.1" y="124.3">ETDAC1_OUT2_P</text>
<text x="223.8" y="123.2">Y33</text>
<text x="223.8" y="121.6">Y31</text>
<text x="237.2" y="124">o</text>
<text x="237.2" y="122.3">o</text>
<text x="240.9" y="122.4">ETDAC1_OUT2_M</text>
<text x="241" y="124.1">ETDAC1_OUT2_P</text>
<text x="257.2" y="122.4">P[10]</text>
<text x="257.2" y="124.1">P[10]</text>
<text x="57.1" y="127.3">P[11]</text>
<text x="64.2" y="127.3">SDR_PRX10</text>
<text x="75.6" y="126.5" transform="rotate(-180 75.6 126.5)">o</text>
<text x="84.8" y="129.9">L10</text>
<text x="84.8" y="131.6">L16</text>
<text x="84.9" y="128.2">J16</text>
<text x="85.5" y="126.6">A8</text>
<text x="89.4" y="127.7">PRX10</text>
<text x="89.4" y="129.3">PRX11</text>
<text x="89.4" y="131">PRX12</text>
<text x="101.2" y="129.3">DRX11</text>
<text x="101.2" y="127.7">DRX10</text>
<text x="101.2" y="131">DRX12</text>
<text x="108.1" y="128.2">M15</text>
<text x="108.1" y="126.6">N10</text>
<text x="108.1" y="129.9">AA10</text>
<text x="108.1" y="131.6">AA16</text>
<text x="121" y="129.9" transform="rotate(-180 121 129.9)">o</text>
<text x="121" y="131.6" transform="rotate(-180 121 131.6)">o</text>
<text x="123.5" y="130.7">SDR_DRX12</text>
<text x="135.9" y="130.7">P[21]</text>
<text x="208.9" y="127.7">ETDAC2_OUT1_M</text>
<text x="209.1" y="129.3">ETDAC2_OUT1_P</text>
<text x="223.8" y="128.2">W28</text>
<text x="223.8" y="131.6">V25</text>
<text x="223.8" y="126.6">W26</text>
<text x="236.9" y="127.4">o</text>
<text x="236.9" y="129">o</text>
<text x="239.4" y="127.5">ETDAC2_OUT1_M</text>
<text x="239.4" y="129.1">ETDAC2_OUT1_P</text>
<text x="255.5" y="129.1">P[14,20]</text>
<text x="255.7" y="127.5">P[14,20]</text>
<text x="57.1" y="134">P[20]</text>
<text x="57.1" y="135.7">P[20]</text>
<text x="57.1" y="137.3">P[20]</text>
<text x="64.2" y="134">SDR_PRX14</text>
<text x="64.2" y="135.7">SDR_PRX15</text>
<text x="64.2" y="137.3">SDR_PRX16</text>
<text x="75.6" y="133.3" transform="rotate(-180 75.6 133.3)">o</text>
<text x="75.6" y="134.9" transform="rotate(-180 75.6 134.9)">o</text>
<text x="75.6" y="136.6" transform="rotate(-180 75.6 136.6)">o</text>
<text x="84.5" y="136.6">U10</text>
<text x="84.7" y="135">Y15</text>
<text x="85.5" y="133.3">Y9</text>
<text x="89.4" y="132.7">PRX13</text>
<text x="89.4" y="137.7">PRX16</text>
<text x="89.4" y="134.4">PRX14</text>
<text x="89.4" y="136.1">PRX15</text>
<text x="101.2" y="136.1">DRX15</text>
<text x="101.2" y="134.4">DRX14</text>
<text x="101.2" y="132.7">DRX13</text>
<text x="108.1" y="135">P15</text>
<text x="108.1" y="133.3">R10</text>
<text x="121" y="133.3" transform="rotate(-180 121 133.3)">o</text>
<text x="121" y="134.9" transform="rotate(-180 121 134.9)">o</text>
<text x="123.5" y="132.3">SDR_DRX13</text>
<text x="123.5" y="134">SDR_DRX14</text>
<text x="123.5" y="135.7">SDR_DRX15</text>
<text x="135.9" y="132.3">P[21]</text>
<text x="135.9" y="134">P[21]</text>
<text x="135.9" y="135.7">P[21]</text>
<text x="208.9" y="132.7">ETDAC2_OUT2_M</text>
<text x="209.1" y="134.4">ETDAC2_OUT2_P</text>
<text x="223.8" y="133.3">V27</text>
<text x="57.1" y="139">P[20]</text>
<text x="64.2" y="139">SDR_PRX17</text>
<text x="75.6" y="138.3" transform="rotate(-180 75.6 138.3)">o</text>
<text x="84.8" y="138.3">T15</text>
<text x="89.4" y="139.4">PRX17</text>
<text x="189.1" y="139.5">SDR865</text>
<text x="88.5" y="144.6">SDR865</text>
<text x="221.4" y="190.2">Title</text>
<text x="228.1" y="191.8">J9 MAIN</text>
<text x="221.4" y="195.2">Size</text>
<text x="223.1" y="196.9">A3</text>
<text x="228.1" y="195.2">Document Number</text>
<text x="228.1" y="196.9">WTR Interface</text>
<text x="276.8" y="195.2">Rev</text>
<text x="278.4" y="196.9">P0</text>
<text x="221.4" y="200.2">Date:</text>
<text x="230.2" y="200.2">Monday, July 13, 2020</text>
<text x="255" y="200.2">Sheet</text>
<text x="263.4" y="200.2">14</text>
<text x="268.4" y="200.2">of</text>
<text x="273.4" y="200.2">73</text>
</g>
<g font-size="1.2">
<text x="35.4" y="7.5">5</text>
<text x="90.1" y="7.5">4</text>
<text x="144.9" y="7.5">3</text>
<text x="199.6" y="7.5">2</text>
<text x="254.4" y="7.5">1</text>
<text x="6.8" y="33.1">D</text>
<text x="282.2" y="33.1">D</text>
<text x="6.8" y="81.2">C</text>
<text x="282.2" y="81.2">C</text>
<text x="6.8" y="129.4">B</text>
<text x="282.2" y="129.4">B</text>
<text x="6.8" y="177.5">A</text>
<text x="282.2" y="177.5">A</text>
<text x="35.4" y="201.8">5</text>
<text x="90.1" y="201.8">4</text>
<text x="144.9" y="201.8">3</text>
<text x="199.6" y="201.8">2</text>
<text x="254.4" y="201.8">1</text>
</g>
</svg>
